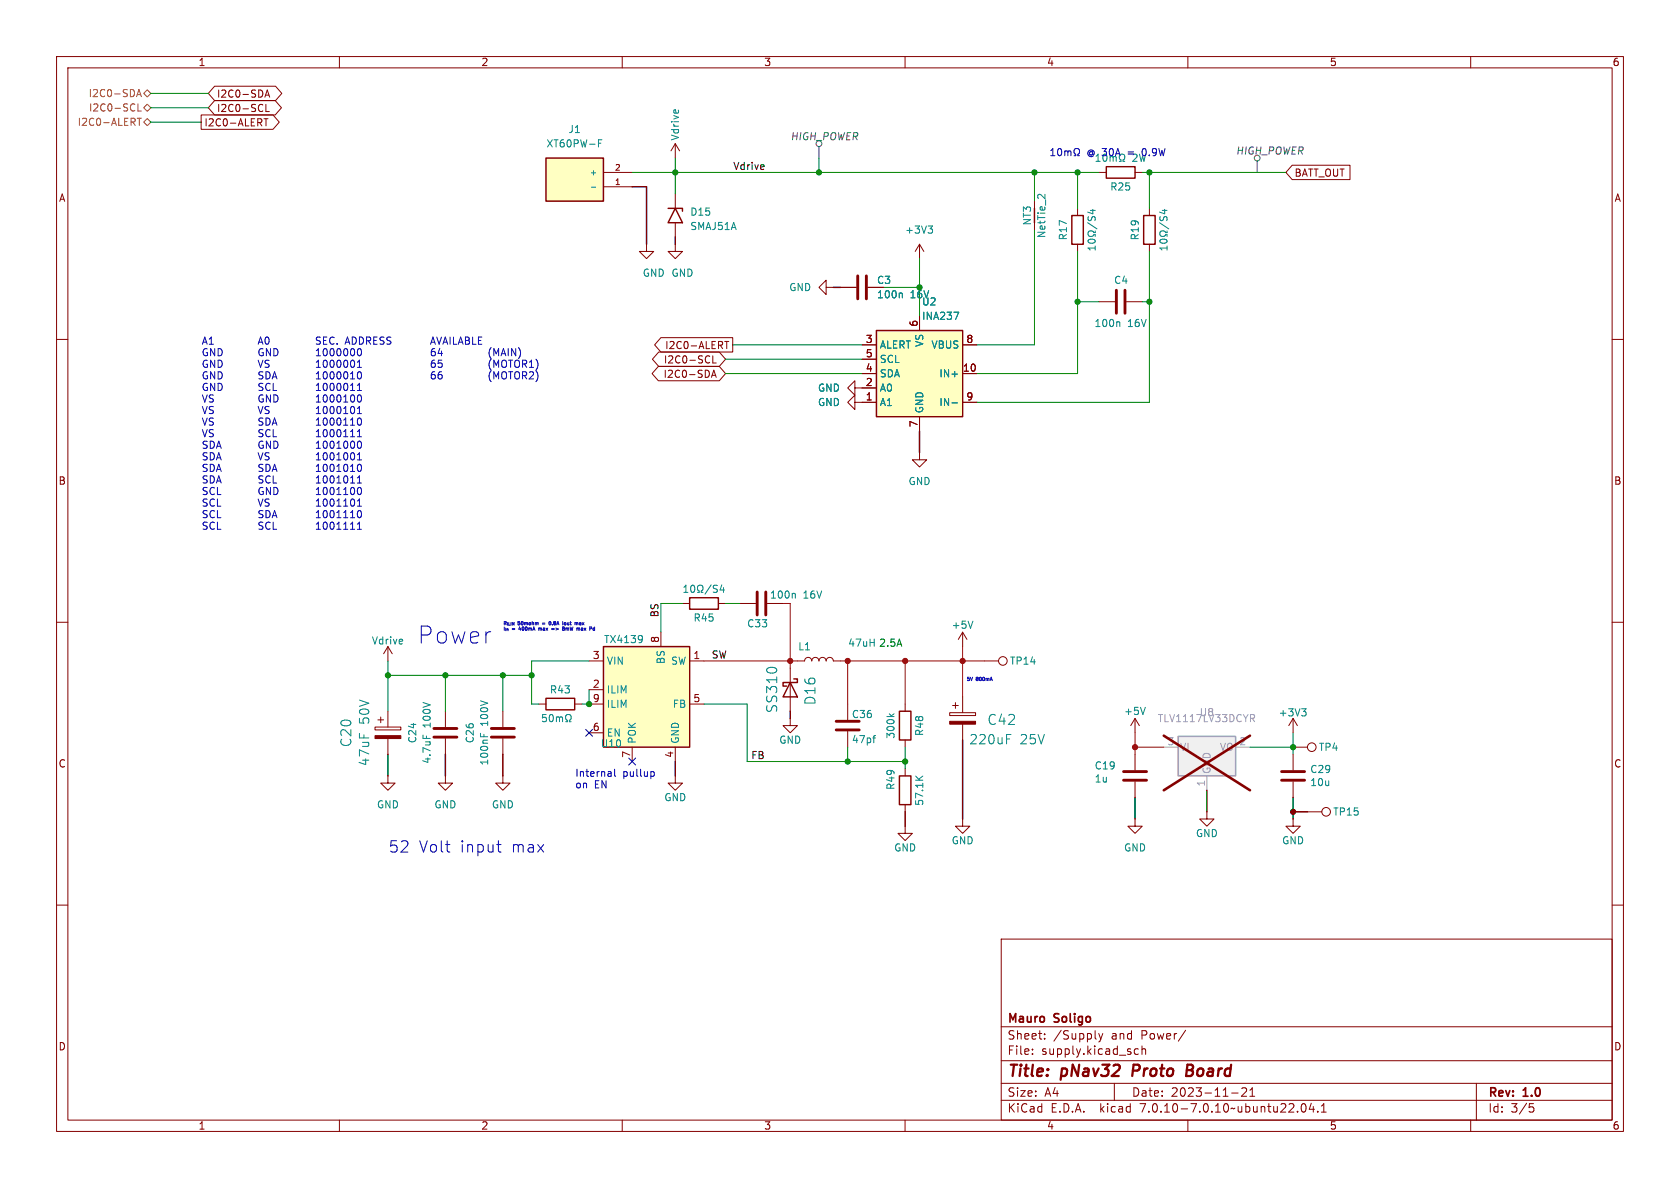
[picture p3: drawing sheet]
<svg xmlns="http://www.w3.org/2000/svg" width="297mm" height="210mm" viewBox="0 0 297 210" stroke-linecap="round" stroke-linejoin="round" font-family="sans-serif">
<g fill="none" stroke="#840000" stroke-width=".18">
<path d="M10 10h277v190h-277zM12 12h273v186h-273zM37.9 15.2h10.8l1.1 1.3-1.1 1.3h-10.8l-1.1-1.3zM37.9 17.8h10.7l1.2 1.3-1.2 1.2h-10.7l-1.1-1.2zM46.8 17.2l.4-1.3 .5 1.3M46.9 16.8h.7M47 18.5v1.2h.6M60 10v2M110 10v2M160 10v2M210 10v2M260 10v2"/>
<path d="M35.6 20.3h12.7l1.1 1.3-1.1 1.3h-12.7zM46.7 21h.7M47 21v1.3M106.7 33h5.1M106.7 30.5h5.1M119.4 25.4v2.5M119.4 34.3v2.5M119.4 39.4v2.5M119.4 25.4l.7 1.3M119.4 25.4l-.8 1.3M182.9 35.6v5M190.5 36.8v1.3"/>
<path d="M194.3 30.5h1.3M200.7 30.5h1.2M203.2 36.8v1.3M228.4 29.2h10.3v2.6h-10.3l-1.1-1.3zM10 60h2M114.3 43.2v1.3h-1.3l1.3 1.2 1.3-1.2h-1.3M116.8 59.7h12.7v2.5h-12.7l-1.1-1.2zM119.4 43.2v1.3h1.2l-1.2 1.2-1.3-1.2h1.3M146 50.8v-1.3l-1.2 1.3 1.2 1.3v-1.3h1.3M148.6 50.8h2.8M153.4 50.8h2.8M162.6 43.2v2.5"/>
<path d="M162.6 55.9v2.5M162.6 43.2l-.8 1.3M162.6 43.2l.7 1.3M190.5 43.2v1.3M194.3 53.3h2.8M199.1 53.3h2.8M203.2 43.2v1.3M285 60h2M116.4 64.8h10.8l1.1 1.2-1.1 1.3h-10.8l-1.1-1.3zM116.5 62.2h10.7l1.1 1.3-1.1 1.3h-10.7l-1.2-1.3zM125.8 66.7l.4-1.3 .4 1.3M125.9 66.3h.6"/>
<path d="M126 62.9v1.3h.6M128.1 60.4h.7M128.5 60.4v1.2M151.1 68.6v-1.3l-1.2 1.3 1.2 1.3v-1.3h3.8M151.1 71.1v-1.2l-1.2 1.2 1.2 1.3v-1.3h3.8M152.4 66h2.5M152.4 61h2.5M152.4 63.5h2.5M162.6 73.7v2.5M170.2 71.1h2.5M170.2 66h2.5M170.2 61h2.5"/>
<path d="M162.6 80v1.3h1.2l-1.2 1.3-1.3-1.3h1.3M10 110h2M68.6 114.3v2.5M68.6 114.3l-.8 1.3M68.6 114.3l.7 1.3M104.1 116.8h2.6M116.8 111.8v2.5M120.6 106.7h1.3M121.9 116.8h2.6M127 106.7h1.3M130.8 106.7h2.8M135.6 106.7h2.8"/>
<path d="M139.7 118.1v7.6M141 116.8h1.2a.64 .64 0 0 1 .7-.6 .64 .64 0 0 1 .6 .6 .64 .64 0 0 1 .6-.6 .64 .64 0 0 1 .7 .6 .64 .64 0 0 1 .6-.6 .64 .64 0 0 1 .6 .6 .64 .64 0 0 1 .7-.6 .64 .64 0 0 1 .6 .6h1.3M170.2 111.8v2.5M170.2 111.8l-.8 1.2M170.2 111.8l.7 1.2M174 116.8h2.5M285 110h2M66.3 128.5h4.6v.5h-4.6zM66.8 127.3h1M67.3 126.7v1.1M68.6 137.2v1.2h1.2l-1.2 1.3-1.3-1.3h1.3M68.6 125.7v2.8"/>
<path d="M68.6 130.6v2.8M78.7 137.2v1.2h1.3l-1.3 1.3-1.2-1.3h1.2M78.7 125.7v2.8M78.7 130.6v2.8M88.9 137.2v1.2h1.3l-1.3 1.3-1.3-1.3h1.3M88.9 125.7v2.8M88.9 130.6v2.8M95.2 124.5h1.3M101.6 124.5h1.3M104.1 124.5h2.6M104.1 121.9h2.6M104.1 129.5h2.6"/>
<path d="M111.8 132.1v2.5M119.4 137.2v1.2h1.2l-1.2 1.3-1.3-1.3h1.3M119.4 132.1v2.5M121.9 124.5h2.6M139.7 127v1.3h1.3l-1.3 1.2-1.3-1.2h1.3M149.9 124.5v2.8M149.9 129.3v2.8M160 124.5v1.2M160 130.8v1.3M160 135.9v1.3M167.9 126h4.6v.5h-4.6zM168.4 124.7h1"/>
<path d="M168.9 124.2v1M170.2 123.2v2.8M170.2 128v2.8M200.7 127v2.5M200.7 133.4v2.7M200.7 138.2v2.8M200.7 127l-.8 1.3M200.7 127l.7 1.3M228.6 127v2.5M228.6 133.4v2.7M228.6 138.2v2.8M228.6 127l-.8 1.3"/>
<path d="M228.6 127l.8 1.3M228.6 132.1h2.5M10 160h2M160 146.1v1.2h1.3l-1.3 1.3-1.3-1.3h1.3M160 142.2v1.3M170.2 144.8v1.3h1.2l-1.2 1.2-1.3-1.2h1.3M200.7 144.8v1.3h1.2l-1.2 1.2-1.3-1.2h1.3M213.4 143.5v1.3h1.2l-1.2 1.3-1.3-1.3h1.3M228.6 144.8v1.3h1.3l-1.3 1.2-1.3-1.2h1.3M231.1 143.5h2.6M285 160h2M177 166h108v32h-108z"/>
<path d="M60 198v2M110 198v2M160 198v2M177 194.5h108M177 191.5h108M177 187.5h108M177 181.5h108M182.5 186.3v.1M182.5 185.5v.1M184.7 183.6v.1M184.7 182.8v.1M194.2 182.7l.4 1"/>
<path d="M194.6 183.7l-.1 .4-.3 .1M195 182.7l-.4 1M197 191.5v3M200.5 186.1l.3 .3 .4-.1M201.2 185.5l-.4-.1-.3 .3M201.9 185.5l.2-.1 .4 .1v.9M201.9 184.9v1.5M209.6 182.1l-1.3 2M210 198v2M217.7 193.2h1.2M219.5 192.4l.6-.1 .2 .1 .1 .3-.9 1.1h.9M221 193.8h.8"/>
<path d="M221 192.7l.4-.4v1.5M229.4 196.5v.1M230.2 195.2l.2-.1a.81 .81 0 0 1 .6 .6 .81 .81 0 0 1-.3 .8l-.2 .1a.81 .81 0 0 1-.3-1.4zM231.8 195l-.3 1.1h.9M232.2 195.6v1M233 196.5v.1M233.6 196.6h.9M233.6 195.5l.4-.4v1.5M260 198v2M261 191.5v6.5M270.4 195.1h.7M270.5 195.7h.4l.3 .3-.2 .5-.5 .1"/>
<circle cx="177.3" cy="116.8" r=".76"/>
<circle cx="231.9" cy="132.1" r=".76"/>
<circle cx="234.4" cy="143.5" r=".76"/>
</g>
<path d="M200.4 188.2l-.2 2M209.8 189.2h.7M210.5 189.2l.3 .1M210.6 188.2h-.7l-.2 2 .9-.1M210.7 189.1l-.2 .1" fill="none" stroke="#840000" stroke-width=".4"/>
<g fill="none" stroke="#840000" stroke-width=".51">
<path d="M151.6 48.8v4M153.2 48.8v4M197.4 51.3v4.1M198.9 51.3v4.1M133.9 104.6v4.1M135.4 104.6v4.1M76.7 130.3h4.1M76.7 128.8h4.1M86.9 130.3h4M86.9 128.8h4M147.8 129h4.1M147.8 127.5h4.1"/>
<path d="M198.6 137.9h4.1M198.6 136.4h4.1M226.6 137.9h4M226.6 136.4h4"/>
</g>
<g fill="none" stroke="#008484" stroke-width=".18">
<path d="M104.5 33.1h.8M105.8 25.3h.4M105.8 24.7h.6M164.1 39.9h.8l-.5 .5M184.7 34.4v.7l-.7-.7h-.3l-.2 .2M192.3 39.4l1.6 1.1M192.4 38.3l-.1 .5 .2 .1h.3l.3-.5 .3-.1 .2 .2v.5M192.8 37.2h.8M193.2 37v.8l-.9-.3M193.8 28.5h.7M194.1 27.2v1.3M195.1 27.4l.2-.2a.68 .68 0 0 1 .4 .7 .68 .68 0 0 1-.4 .6l-.2-.1-.1-.4z"/>
<path d="M196.2 27.7v.8M196.2 27.8l.4-.1 .2 .2M196.8 27.9l.2-.2h.3v.8M196.8 27.9v.6M197.9 28.5h.3v-.2a.54 .54 0 0 1-.3-.8 .54 .54 0 0 1 .8-.2 .58 .58 0 0 1-.2 1v.2h.3M205 39.4l1.6 1.1M205.1 38.3l-.1 .5 .2 .1h.3l.3-.5 .3-.1 .2 .2v.5M205.5 37.2h.8M205.9 37v.8l-.9-.3M159.3 51.8l.2 .2v.6M164.6 40.4l.3 .3v.3l-.3 .2M168.6 55.2h.9l-.6 1.3"/>
<path d="M192.5 42.4a.68 .68 0 0 1 1.1 .3 .72 .72 0 0 1-1.3-.1zM193.6 43.8h-1.3l.4 .4M193.6 40.8v.3h-.2a.54 .54 0 0 0-.8-.2 .54 .54 0 0 0-.2 .7 .58 .58 0 0 0 1-.1h.2v.3M193.6 43.5v.7M197.8 56.9l.2 .2v.6M205.2 42.4a.68 .68 0 0 1 1.1 .3 .72 .72 0 0 1-1.3-.1zM206.3 40.8v.3h-.2a.54 .54 0 0 0-.8-.2 .54 .54 0 0 0-.2 .7 .58 .58 0 0 0 1-.1h.2v.3M206.3 43.5v.7M206.3 43.8h-1.3l.4 .4M168.3 71.2h1M113.3 112.3l.2 .2a1.07 1.07 0 0 1-.1 1M113.6 112.9l-.3 .2"/>
<path d="M120.9 104.7h.7M120.9 103.8l.4-.4v1.3M122.2 103.6l.2-.2a.68 .68 0 0 1 .4 .7 .68 .68 0 0 1-.4 .6l-.2-.1-.1-.4zM123.3 104.7h.3v-.2a.54 .54 0 0 1-.3-.8 .54 .54 0 0 1 .8-.2 .58 .58 0 0 1-.1 1v.2h.3M125.7 103.4l-1.1 1.6M126.8 103.5l-.5-.1-.2 .3 .1 .3 .6 .2v.4l-.2 .1h-.5M127.6 103.4l-.3 .9h.8M127.9 103.9v.8M140.4 104.9l.2 .2v.6M172 109.8l-.4 1.3M74.8 129.9v.6M84.9 129.6v.6"/>
<path d="M85.5 129.8v.4M96.6 126.3h-.7v.6l.2-.1 .4 .1 .1 .1v.5l-.2 .1-.5-.1M97.2 126.4l.2-.1a.68 .68 0 0 1 .4 .6 .68 .68 0 0 1-.4 .7l-.2-.1-.1-.4zM98.4 126.7v.9M98.4 126.9l.3-.2 .2 .2M98.9 126.9l.2-.2 .3 .1 .1 .8M98.9 126.9v.7M100 127.6h.3v-.3a.54 .54 0 0 1-.3-.7 .54 .54 0 0 1 .8-.2 .58 .58 0 0 1-.1 .9v.3h.3M154.3 130.5h.5M154.8 130l-.3 .1M157.2 126.2l.5 .5M158.1 126.2l-.5 .3"/>
<path d="M161.9 137.2l.7 .7M163.1 137.2l-.7 .5M177.9 129.8h.8M202.5 125l-.4 1.3M230.1 125.3h.8l-.4 .5M230.7 125.8l.2 .2v.3l-.2 .3"/>
</g>
<g fill="#840000" stroke="#840000" stroke-width=".18">
<path d="M66.3 130h4.6v.6h-4.6z"/>
<path d="M167.9 127.5h4.6v.5h-4.6z"/>
</g>
<g fill="none" stroke="#840000" stroke-width=".25">
<path d="M96.5 27.9h10.2v7.7h-10.2zM118.1 36.8h2.5v.5M119.4 36.8l1.2 2.6h-2.5zM189.5 38.1h2v5.1h-2zM195.6 29.5h5.1v2h-5.1zM202.2 38.1h2v5.1h-2zM154.9 58.4h15.3v15.3h-15.3zM106.7 114.3h15.2v17.8h-15.2zM121.9 105.7h5.1v2h-5.1zM96.5 123.4h5.1v2.1h-5.1zM139.7 120.7l1.3 2.5h-2.6zM140.3 120h.7v.7h-2.6v.6h.7"/>
<path d="M159 125.7h2v5.1h-2zM159 137.2h2v5h-2z"/>
</g>
<g fill="#ffffc2" stroke="#ffffc2" stroke-width=".18">
<path d="M96.5 27.9h10.2v7.7h-10.2z"/>
<path d="M154.9 58.4h15.3v15.3h-15.3z"/>
<path d="M106.7 114.3h15.2v17.8h-15.2z"/>
</g>
<path d="M208.3 130.2h10.1v7h-10.1z" fill="#f0f0f0" stroke="#f0f0f0" stroke-width=".18"/>
<path d="M208.3 130.2h10.1v7h-10.1z" fill="none" stroke="#a1a1a1" stroke-width=".25"/>
<path d="M205.7 132.1h2.6M213.4 137.2v2.5M218.4 132.1h2.6M221.1 126.3h.5l.2 .3-.1 .3-.6 .1M221.4 127l.4 .6" fill="none" stroke="#a1a1a1" stroke-width=".18"/>
<path d="M205.7 130l15.3 9.7M221 130l-15.3 9.7" fill="none" stroke="#840000" stroke-width=".46"/>
<g fill="none" stroke="#484848" stroke-width=".18">
<path d="M144.8 25.9v2M222.2 28.4v2.1"/>
<circle cx="144.8" cy="25.4" r=".51"/>
<circle cx="222.3" cy="27.9" r=".51"/>
</g>
<path d="M24.1 17.1l.5-1.3 .4 1.3M24.3 16.7h.6M24.4 18.4v1.2h.6M25.4 19.1l.6-.7 .7 .7-.7 .6zM25.4 16.5l.6-.6 .7 .6-.7 .6zM24.3 20.9h.7M24.6 20.9v1.3M25.4 21.6l.6-.6 .7 .6-.7 .6z" fill="none" stroke="#848400" stroke-width=".18"/>
<g fill="none" stroke="#0000c2" stroke-width=".18">
<path d="M185.8 27.5h.7M185.8 26.6l.3-.3v1.2M187.1 26.4l.2-.1a.68 .68 0 0 1 .4 .6 .68 .68 0 0 1-.4 .6l-.2-.1-.1-.4zM188.2 26.7v.8M188.2 26.8l.4-.1 .2 .2M188.8 26.9l.2-.2h.3v.8M188.8 26.9v.6M189.9 27.5h.3v-.2a.54 .54 0 0 1-.3-.8 .54 .54 0 0 1 .8-.2 .58 .58 0 0 1-.2 1v.2h.3M194.8 26.3h.8l-.4 .4 .4 .2v.5l-.2 .1-.6-.1M196.2 26.4l.2-.1a.68 .68 0 0 1 .4 .6 .68 .68 0 0 1-.4 .6l-.2-.1-.1-.4zM197.2 27.5l.4-1.2 .4 1.2M197.3 27.2h.6"/>
<path d="M46.1 59.6l.4 1.3M47 59.6h.2a.68 .68 0 0 1 .4 .6 .68 .68 0 0 1-.4 .7 .84 .84 0 0 1-.2-1.3zM56.6 59.6h-.4l-.3 .2 .1 .3 .6 .3v.3l-.2 .2-.5-.1M57.8 59.6h-.6v1.3h.6M59.1 59.7a.6 .6 0 0 0-.9 .4 .6 .6 0 0 0 .6 .8l.3-.2M80.2 59.6v1.3h.6M82.3 59.6h.4l.3 .2-.3 .4 .3 .1v.3l-.2 .3h-.5zM83.6 59.6v1.3h.6M85.2 59.6h-.6v1.3h.6M55.9 69h.7M55.9 70.2l.4-.4v1.3M55.9 72.2l.4-.4v1.3"/>
<path d="M55.9 74.3l.4-.4v1.3M55.9 76.3l.4-.4v1.3M55.9 78.3l.4-.3v1.3M55.9 71.1h.7M55.9 73.1h.7M55.9 75.2h.7M55.9 77.2h.7M55.9 79.3h.7M56.3 67.8v1.2M57.2 60.2h.4M57.2 68l-.1 .5 .2 .4 .1 .1 .4-.2v-.8M57.3 69.9l.1-.1a.68 .68 0 0 1 .5 .6 .68 .68 0 0 1-.5 .7 .84 .84 0 0 1-.1-1.2z"/>
<path d="M57.3 76l.1-.1a.68 .68 0 0 1 .5 .7 .68 .68 0 0 1-.5 .6 .84 .84 0 0 1-.1-1.2zM57.3 71.9l.1-.1a.68 .68 0 0 1 .5 .7 .68 .68 0 0 1-.5 .6 .84 .84 0 0 1-.1-1.2zM57.3 74l.1-.1a.68 .68 0 0 1 .5 .6 .68 .68 0 0 1-.5 .7 .84 .84 0 0 1-.1-1.2zM57.3 78h.1a.68 .68 0 0 1 .5 .6 .68 .68 0 0 1-.5 .7 .84 .84 0 0 1-.1-1.3zM58.4 68l-.1 .5 .2 .4 .1 .1 .4-.2v-.8M58.5 78.1l.1-.1a.68 .68 0 0 1 .5 .6 .68 .68 0 0 1-.5 .7l-.1-.2-.2-.3zM58.5 69.9l.1-.1a.68 .68 0 0 1 .5 .6 .68 .68 0 0 1-.5 .7l-.1-.1-.2-.4zM58.5 72l.1-.2a.68 .68 0 0 1 .5 .7 .68 .68 0 0 1-.5 .6l-.1-.1-.2-.4zM58.5 74l.1-.1a.68 .68 0 0 1 .5 .6 .68 .68 0 0 1-.5 .7l-.1-.2-.2-.3zM58.5 76.1l.1-.2a.68 .68 0 0 1 .5 .7 .68 .68 0 0 1-.5 .6l-.1-.1-.2-.4zM59.5 79.3h.8M59.5 78.3l.4-.3v1.3"/>
<path d="M59.6 60.7v.2M59.6 68l-.1 .5 .2 .4 .2 .1 .3-.2v-.8M59.7 76l.2-.1a.68 .68 0 0 1 .4 .7 .68 .68 0 0 1-.4 .6 .84 .84 0 0 1-.2-1.2zM59.7 69.9l.2-.1a.68 .68 0 0 1 .4 .6 .68 .68 0 0 1-.4 .7 .84 .84 0 0 1-.2-1.2zM59.7 71.9l.2-.1a.68 .68 0 0 1 .4 .7 .68 .68 0 0 1-.4 .6 .84 .84 0 0 1-.2-1.2zM59.7 74l.2-.1a.68 .68 0 0 1 .4 .6 .68 .68 0 0 1-.4 .7 .84 .84 0 0 1-.2-1.2zM60.8 71.1h.7M60.8 70.2l.3-.4v1.3M60.8 72.2l.3-.4v1.3M60.8 74.3l.3-.4v1.3M60.8 76.3l.3-.4v1.3M60.8 73.1h.7"/>
<path d="M60.8 75.2h.7M60.8 77.2h.7M60.8 68v.5l.1 .4 .2 .1 .3-.2v-.8M60.9 78h.2a.68 .68 0 0 1 .4 .6 .68 .68 0 0 1-.4 .7 .84 .84 0 0 1-.2-1.3zM62 69h.7M62 74.3l.3-.4v1.3M62 76.3l.3-.4v1.3M62 75.2h.7M62 77.2h.7M62.1 69.9l.2-.1a.68 .68 0 0 1 .4 .6 .68 .68 0 0 1-.4 .7l-.2-.1-.1-.4zM62.1 78.1l.2-.1a.68 .68 0 0 1 .4 .6 .68 .68 0 0 1-.4 .7l-.2-.2-.1-.3zM62.1 72l.2-.2a.68 .68 0 0 1 .4 .7 .68 .68 0 0 1-.4 .6l-.2-.1-.1-.4z"/>
<path d="M62.3 67.8v1.2M63.2 69h.7M63.2 72.2l.3-.4v1.3M63.2 76.3l.3-.4v1.3M63.2 73.1h.7M63.2 77.2h.7M63.4 69.9l.1-.1a.68 .68 0 0 1 .4 .6 .68 .68 0 0 1-.4 .7 .84 .84 0 0 1-.1-1.2zM63.4 74l.1-.1a.68 .68 0 0 1 .4 .6 .68 .68 0 0 1-.4 .7 .84 .84 0 0 1-.1-1.2zM63.4 78h.1a.68 .68 0 0 1 .4 .6 .68 .68 0 0 1-.4 .7 .84 .84 0 0 1-.1-1.3zM63.5 61.6a.72 .72 0 0 0 .1 1.3 .79 .79 0 0 0 0-1.3M63.5 67.8v1.2M76.6 61.6l-.1 .1a.85 .85 0 0 0 0 1.2l.4-.1 .1-.4-.3-.3-.3 .1-.2 .2"/>
<path d="M76.8 63.7h-.3a.85 .85 0 0 0 0 1.2l.4-.1 .1-.4-.3-.2h-.3l-.2 .2M76.8 65.7l-.3 .1a.85 .85 0 0 0 0 1.2l.4-.1 .1-.5-.3-.2-.3 .1-.2 .1M77.8 61.6l-.4 .9h.8M78.1 62v.9M78.1 65.7l-.4 .1a.86 .86 0 0 0 0 1.2l.4-.1 .1-.5-.3-.2h-.2l-.3 .2M78.1 63.7h-.6l-.1 .6 .2-.1h.5l.1 .2-.1 .4-.2 .1-.5-.1M81 60.9l.4-1.3 .5 1.3M81.1 60.5h.6M82.3 60.2h.4M84.6 60.2h.4M86.8 61.4a1.46 1.46 0 0 0 0 2M86.8 63.5a1.46 1.46 0 0 0 0 1.9"/>
<path d="M86.8 65.5a1.46 1.46 0 0 0 0 2M87.3 62.9v-1.3l.4 .9 .5-.9v1.3M87.3 64.9v-1.2l.4 .9 .5-.9v1.2M87.3 67v-1.3l.4 .9 .5-.9v1.3M88.6 62.9l.4-1.3 .4 1.3M88.7 62.5h.6M88.9 63.7h.1a.43 .43 0 0 1 .5 .4v.4a.42 .42 0 0 1-.4 .5 .42 .42 0 0 1-.4-.5v-.4zM88.9 65.8l.1-.1a.43 .43 0 0 1 .5 .4v.5a.42 .42 0 0 1-.4 .4 .42 .42 0 0 1-.4-.4v-.5zM89.8 61.6v1.3M89.9 63.7h.7M89.9 65.7h.7M90.3 63.7v1.2"/>
<path d="M90.3 65.7v1.3M91.1 63.9l.2-.2a.43 .43 0 0 1 .5 .4v.4a.42 .42 0 0 1-.4 .5 .42 .42 0 0 1-.4-.5zM91.1 65.9l.2-.2a.43 .43 0 0 1 .5 .4v.5a.42 .42 0 0 1-.4 .4 .42 .42 0 0 1-.4-.4zM91.2 61.6v1.3l-.7-1.3v1.3M91.7 61.4a1.46 1.46 0 0 1 0 2M92.4 64.3h.6l.1-.2v-.3l-.7-.1v1.2M92.4 66.4l.6-.1 .1-.2v-.3l-.7-.1v1.3M92.7 64.3l.4 .6M92.7 66.4l.4 .6M93.6 64.9h.7M93.6 64l.4-.3v1.2M93.6 65.8l.5-.1 .2 .4-.8 .9h.8"/>
<path d="M94.7 63.5a1.46 1.46 0 0 1 0 1.9M94.7 65.5a1.46 1.46 0 0 1 0 2M55.9 80.4l.4-.4v1.3M55.9 82.4l.4-.3v1.2M55.9 84.5l.4-.4v1.3M55.9 86.5l.4-.3v1.2M55.9 88.6l.4-.4v1.3M55.9 90.6l.4-.3v1.2M55.9 92.7l.4-.4v1.3M55.9 81.3h.7M55.9 83.3h.7M55.9 85.4h.7"/>
<path d="M55.9 87.4h.7M55.9 89.5h.7M55.9 91.5h.7M55.9 93.6h.7M57.3 86.2h.1a.68 .68 0 0 1 .5 .6 .68 .68 0 0 1-.5 .6 .84 .84 0 0 1-.1-1.2zM57.3 88.3l.1-.1a.68 .68 0 0 1 .5 .6 .68 .68 0 0 1-.5 .7 .84 .84 0 0 1-.1-1.2zM57.3 82.1h.1a.68 .68 0 0 1 .5 .6 .68 .68 0 0 1-.5 .6 .84 .84 0 0 1-.1-1.2zM57.3 84.2l.1-.1a.68 .68 0 0 1 .5 .7 .68 .68 0 0 1-.5 .6 .84 .84 0 0 1-.1-1.2zM57.3 80.1l.1-.1a.68 .68 0 0 1 .5 .7 .68 .68 0 0 1-.5 .6 .84 .84 0 0 1-.1-1.2zM57.3 90.3h.1a.68 .68 0 0 1 .5 .6 .68 .68 0 0 1-.5 .6 .84 .84 0 0 1-.1-1.2zM57.3 92.4l.1-.1a.68 .68 0 0 1 .5 .6 .68 .68 0 0 1-.5 .7 .84 .84 0 0 1-.1-1.2zM58.5 80.1l.1-.1a.68 .68 0 0 1 .5 .7 .68 .68 0 0 1-.5 .6l-.1-.1-.2-.4z"/>
<path d="M58.5 82.2l.1-.1a.68 .68 0 0 1 .5 .6 .68 .68 0 0 1-.5 .6l-.1-.1-.2-.3zM58.5 86.3l.1-.1a.68 .68 0 0 1 .5 .6 .68 .68 0 0 1-.5 .6l-.1-.1-.2-.4zM58.5 88.3l.1-.1a.68 .68 0 0 1 .5 .6 .68 .68 0 0 1-.5 .7l-.1-.1-.2-.4zM58.5 90.4l.1-.1a.68 .68 0 0 1 .5 .6 .68 .68 0 0 1-.5 .6l-.1-.1-.2-.4zM58.5 84.2l.1-.1a.68 .68 0 0 1 .5 .7 .68 .68 0 0 1-.5 .6 .84 .84 0 0 1-.1-1.2zM58.5 92.4l.1-.1a.68 .68 0 0 1 .5 .6 .68 .68 0 0 1-.5 .7 .84 .84 0 0 1-.1-1.2zM59.5 80.4l.4-.4v1.3M59.5 82.4l.4-.3v1.2M59.5 84.5l.4-.4v1.3M59.5 86.5l.4-.3v1.2M59.5 88.6l.4-.4v1.3M59.5 90.6l.4-.3v1.2"/>
<path d="M59.5 92.7l.4-.4v1.3M59.5 81.3h.8M59.5 83.3h.8M59.5 85.4h.8M59.5 87.4h.8M59.5 89.5h.8M59.5 91.5h.8M59.5 93.6h.8M60.8 86.5l.3-.3v1.2M60.8 88.6l.3-.4v1.3M60.8 90.6l.3-.3v1.2M60.8 92.7l.3-.4v1.3"/>
<path d="M60.8 87.4h.7M60.8 89.5h.7M60.8 91.5h.7M60.8 93.6h.7M60.9 80.1l.2-.1a.68 .68 0 0 1 .4 .7 .68 .68 0 0 1-.4 .6l-.2-.1-.1-.4zM60.9 82.2l.2-.1a.68 .68 0 0 1 .4 .6 .68 .68 0 0 1-.4 .6l-.2-.1-.1-.3zM60.9 84.2l.2-.1a.68 .68 0 0 1 .4 .7 .68 .68 0 0 1-.4 .6l-.2-.1-.1-.4zM62 90.6l.3-.3v1.2M62 82.4l.3-.3v1.2M62 84.5l.3-.4v1.3M62 92.7l.3-.4v1.3M62 83.3h.7"/>
<path d="M62 85.4h.7M62 91.5h.7M62 93.6h.7M62.1 80.1l.2-.1a.68 .68 0 0 1 .4 .7 .68 .68 0 0 1-.4 .6l-.2-.1-.1-.4zM62.1 86.3l.2-.1a.68 .68 0 0 1 .4 .6 .68 .68 0 0 1-.4 .6l-.2-.1-.1-.4zM62.1 88.3l.2-.1a.68 .68 0 0 1 .4 .6 .68 .68 0 0 1-.4 .7l-.2-.1-.1-.4zM63.2 80.4l.3-.4v1.3M63.2 84.5l.3-.4v1.3M63.2 88.6l.3-.4v1.3M63.2 92.7l.3-.4v1.3M63.2 81.3h.7M63.2 85.4h.7"/>
<path d="M63.2 89.5h.7M63.2 93.6h.7M63.4 90.3h.1a.68 .68 0 0 1 .4 .6 .68 .68 0 0 1-.4 .6 .84 .84 0 0 1-.1-1.2zM63.4 82.1h.1a.68 .68 0 0 1 .4 .6 .68 .68 0 0 1-.4 .6 .84 .84 0 0 1-.1-1.2zM63.4 86.2h.1a.68 .68 0 0 1 .4 .6 .68 .68 0 0 1-.4 .6 .84 .84 0 0 1-.1-1.2zM91.9 110.8l-.2 .4h.4M95.2 111v.4M95.3 111.1h-.1M95.3 111.1h.2M95.5 111.1h.2v.3M95.5 111.1v.3M95.9 110.1h.4"/>
<path d="M95.9 110.3h.4M97.1 110.1l.1-.2a.28 .28 0 0 1 .2 .3 .28 .28 0 0 1-.3 .2v-.2M97.5 111.1h.5M97.5 111.3h.5M98.3 111l.4 .2-.4 .2M99.8 110.1l.3 .1-.1 .2h-.2M100 111.1h.3M100 111v.4M100.3 111.1h.2v.3M100.3 111.1v.3M100.3 110.1l.1 .4M102.5 110.1h.2v.3l-.2 .1v-.2l.2-.1"/>
<path d="M103.3 111l.3 .4M103.6 111l-.3 .4M108 136.5l.1 .7M108.1 137.2h-.2M108.1 136.7l-.2 .1M108.7 136v1.1l.1 .1M115.2 136.4h.2l.3 .2-.1 .5-.4 .1M87.8 149.3h.8M88.2 150.5l.4 .1"/>
</g>
<g fill="none" stroke="#008400" stroke-width=".18">
<path d="M26.7 19.1h10.1M26.7 16.5h10.1M26.7 21.6h8.9M111.8 30.5h82.5M119.4 27.9v6.4M144.8 27.9v2.6M182.9 30.5v5.1M190.5 30.5v6.3M201.9 30.5h25.4M203.2 30.5v6.3M156.2 50.8h6.4M162.6 45.7v10.2"/>
<path d="M182.9 40.6v20.4h-10.2M190.5 44.5v21.5h-17.8M190.5 53.3h3.8M201.9 53.3h1.3M203.2 44.5v26.6h-30.5M128.3 66h24.1M128.3 63.5h24.1M129.5 61h22.9M68.6 119.4h25.4M68.6 116.8v8.9M78.7 119.4v6.3M88.9 119.4v6.3"/>
<path d="M104.1 116.8h-10.1v7.7h1.2M120.6 106.7h-3.8v5.1M128.3 106.7h2.5M104.1 121.9v2.6h-1.2M124.5 124.5h7.6v10.1h27.9M149.9 132.1v2.5M160 132.1v3.8M221 132.1h7.6M228.6 129.5v3.9"/>
</g>
<path d="M124.5 116.8h16.5M138.4 106.7h1.3v11.4M148.6 116.8h25.4M149.9 116.8v7.7M160 116.8v7.7M170.2 114.3v8.9M200.7 132.1h5M200.7 129.5v3.9" fill="none" stroke="#c20000" stroke-width=".18"/>
<g fill="none" stroke="#000" stroke-width=".25">
<path d="M111.8 33h2.5v10.2M119.4 41.9v1.3M147.3 50.8h1.3M162.6 76.2v3.8M68.6 133.4v3.8M78.7 133.4v3.8M88.9 133.4v3.8M119.4 134.6v2.6M139.7 125.7v1.3M170.2 130.8v14M213.4 139.7v3.8M160 143.5v2.6"/>
<path d="M200.7 141v3.8M228.6 141v3.8M228.6 143.5h2.5"/>
</g>
<path d="M103.5 128.9l1.2 1.2M104.7 128.9l-1.2 1.2M111.2 134l1.2 1.2M112.4 134l-1.2 1.2" fill="none" stroke="#000084" stroke-width=".18"/>
<g fill="#008400" stroke="#008400" stroke-width=".18">
<circle cx="149.9" cy="134.6" r=".46"/>
<circle cx="160" cy="134.6" r=".46"/>
<circle cx="190.5" cy="30.5" r=".46"/>
<circle cx="228.6" cy="132.1" r=".46"/>
<circle cx="203.2" cy="30.5" r=".46"/>
<circle cx="119.4" cy="30.5" r=".46"/>
<circle cx="144.8" cy="30.5" r=".46"/>
<circle cx="104.1" cy="124.5" r=".46"/>
<circle cx="94" cy="119.4" r=".46"/>
<circle cx="78.7" cy="119.4" r=".46"/>
<circle cx="68.6" cy="119.4" r=".46"/>
<circle cx="88.9" cy="119.4" r=".46"/>
<circle cx="162.6" cy="50.8" r=".46"/>
<circle cx="182.9" cy="30.5" r=".46"/>
<circle cx="203.2" cy="53.3" r=".46"/>
<circle cx="190.5" cy="53.3" r=".46"/>
</g>
<g fill="#c20000" stroke="#c20000" stroke-width=".18">
<circle cx="149.9" cy="116.8" r=".46"/>
<circle cx="160" cy="116.8" r=".46"/>
<circle cx="139.7" cy="116.8" r=".46"/>
<circle cx="170.2" cy="116.8" r=".46"/>
<circle cx="200.7" cy="132.1" r=".46"/>
</g>
<circle cx="228.6" cy="143.5" r=".46" fill="#000" stroke="#000" stroke-width=".18"/>
<text font-size="4.2" fill="#0000c2" x="73.7" y="114.1">Power</text>
<g font-size="2.8" fill="#0000c2">
<text x="68.6" y="150.9">52</text>
<text x="74" y="150.9">Volt</text>
<text x="81.3" y="150.9">input</text>
<text x="90.4" y="150.9">max</text>
</g>
<g font-size="2.8" fill="#840000">
<text x="178" y="190.9">Title:</text>
<text x="187.7" y="190.9">pNav32</text>
<text x="201" y="190.9">Proto</text>
<text x="211.4" y="190.9">Board</text>
</g>
<g font-size="2.5" fill="#008484">
<text x="144.4" y="124.8" transform="rotate(-90 144.4 124.8)">D16</text>
<text x="137.6" y="126.1" transform="rotate(-90 137.6 126.1)">SS310</text>
<text x="174.5" y="128.4">C42</text>
<text x="62.3" y="132.2" transform="rotate(-90 62.3 132.2)">C20</text>
</g>
<g font-size="2.3" fill="#008484">
<text x="65.5" y="128.1" transform="rotate(-90 65.5 128.1)">50V</text>
<text x="171.3" y="131.8">220uF</text>
<text x="180.3" y="131.8">25V</text>
<text x="65.5" y="135.5" transform="rotate(-90 65.5 135.5)">47uF</text>
</g>
<g font-size="2.1" fill="#840000">
<text x="178" y="184">Sheet:</text>
<text x="178" y="181.2">Mauro</text>
<text x="186.2" y="184">/Supply</text>
<text x="186.5" y="181.2">Soligo</text>
<text x="196.5" y="184">and</text>
<text x="201.9" y="184">Power/</text>
<text x="178" y="186.7">File:</text>
<text x="184.1" y="186.7">supply.kicad_sch</text>
<text x="178" y="196.9">KiCad</text>
<text x="178" y="194.1">Size:</text>
<text x="184.7" y="194.1">A4</text>
<text x="185.7" y="196.9">E.D.A.</text>
<text x="194.6" y="196.9">kicad</text>
<text x="200" y="194.1">Date:</text>
<text x="201.8" y="196.9">7.0.10-7.0.10~ubuntu22.04.1</text>
<text x="207" y="194.1">2023-11-21</text>
<text x="263" y="194.3">Rev:</text>
<text x="263" y="196.9">Id:</text>
<text x="267.1" y="196.9">3/5</text>
<text x="269.4" y="194.3">1.0</text>
</g>
<g font-size="1.8" fill="#840000">
<text x="35" y="11.9">1</text>
<text x="85" y="11.9">2</text>
<text x="135" y="11.9">3</text>
<text x="185" y="11.9">4</text>
<text x="235" y="11.9">5</text>
<text x="285" y="11.9">6</text>
<text x="38.3" y="17.5">I2C0-SDA</text>
<text x="36" y="22.5">I2C0-ALERT</text>
<text x="38.3" y="20">I2C0-SCL</text>
<text x="10.3" y="35.9">A</text>
<text x="228.8" y="31.4">BATT_OUT</text>
<text x="285.3" y="35.9">A</text>
<text x="162.3" y="57.9" transform="rotate(-90 162.3 57.9)">6</text>
<text x="117.3" y="64.5">I2C0-SCL</text>
<text x="117.5" y="61.9">I2C0-ALERT</text>
<text x="153" y="60.7">3</text>
<text x="153" y="65.8">4</text>
<text x="153" y="63.2">5</text>
<text x="170.1" y="65.8">10</text>
<text x="170.7" y="60.7">8</text>
<text x="117.2" y="67">I2C0-SDA</text>
<text x="153" y="70.9">1</text>
<text x="153" y="68.3">2</text>
<text x="170.7" y="70.9">9</text>
<text x="162.3" y="75.6" transform="rotate(-90 162.3 75.6)">7</text>
<text x="10.3" y="85.9">B</text>
<text x="285.3" y="85.9">B</text>
<text x="116.6" y="113.7" transform="rotate(-90 116.6 113.7)">8</text>
<text x="104.7" y="116.6">3</text>
<text x="122.5" y="116.6">1</text>
<text x="104.7" y="121.7">2</text>
<text x="104.7" y="124.2">9</text>
<text x="122.5" y="124.2">5</text>
<text x="104.7" y="129.3">6</text>
<text x="10.3" y="135.9">C</text>
<text x="111.5" y="134.1" transform="rotate(-90 111.5 134.1)">7</text>
<text x="119.1" y="134.1" transform="rotate(-90 119.1 134.1)">4</text>
<text x="285.3" y="135.9">C</text>
<text x="10.3" y="185.9">D</text>
<text x="285.3" y="185.9">D</text>
<text x="35" y="199.9">1</text>
<text x="85" y="199.9">2</text>
<text x="135" y="199.9">3</text>
<text x="185" y="199.9">4</text>
<text x="235" y="199.9">5</text>
<text x="285" y="199.9">6</text>
</g>
<g font-size="1.8" fill="#848400">
<text x="15.6" y="17.4">I2C0-SDA</text>
<text x="13.6" y="22.5">I2C0-ALERT</text>
<text x="15.6" y="19.9">I2C0-SCL</text>
</g>
<g font-size="1.8" fill="#008484">
<text x="100.4" y="23.7">J1</text>
<text x="96.5" y="26.3">XT60PW-F</text>
<text x="120.2" y="24.9" transform="rotate(-90 120.2 24.9)">Vdrive</text>
<text x="196.2" y="33.9">R25</text>
<text x="121.9" y="40.9">SMAJ51A</text>
<text x="121.9" y="38.3">D15</text>
<text x="159.9" y="41.5">+3V3</text>
<text x="182.5" y="40" transform="rotate(-90 182.5 40)">NT3</text>
<text x="185" y="42.2" transform="rotate(-90 185 42.2)">NetTie_2</text>
<text x="188.8" y="42.6" transform="rotate(-90 188.8 42.6)">R17</text>
<text x="201.5" y="42.6" transform="rotate(-90 201.5 42.6)">R19</text>
<text x="113.5" y="49.1">GND GND</text>
<text x="139.4" y="51.7">GND</text>
<text x="154.9" y="50.4">C3</text>
<text x="154.9" y="52.9">100n</text>
<text x="160.9" y="52.9">16V</text>
<text x="196.9" y="50.4">C4</text>
<text x="162.9" y="54.2">U2</text>
<text x="162.9" y="56.7">INA237</text>
<text x="193.4" y="58">100n</text>
<text x="199.3" y="58">16V</text>
<text x="155.4" y="61.8">ALERT</text>
<text x="155.4" y="64.4">SCL</text>
<text x="163.4" y="61.4" transform="rotate(-90 163.4 61.4)">VS</text>
<text x="164.6" y="61.8">VBUS</text>
<text x="144.5" y="69.4">GND</text>
<text x="144.5" y="72">GND</text>
<text x="155.4" y="72">A1</text>
<text x="155.4" y="69.4">A0</text>
<text x="155.4" y="66.9">SDA</text>
<text x="166" y="66.9">IN+</text>
<text x="166" y="72">IN-</text>
<text x="163.4" y="73.2" transform="rotate(-90 163.4 73.2)">GND</text>
<text x="160.5" y="86">GND</text>
<text x="136" y="106">100n</text>
<text x="142" y="106">16V</text>
<text x="106.7" y="113.9">TX4139</text>
<text x="122.5" y="110.1">R45</text>
<text x="132" y="111.1">C33</text>
<text x="168.1" y="111.4">+5V</text>
<text x="65.6" y="114.1">Vdrive</text>
<text x="107.2" y="117.7">VIN</text>
<text x="117.7" y="117.5" transform="rotate(-90 117.7 117.5)">BS</text>
<text x="118.5" y="117.7">SW</text>
<text x="141" y="115.2">L1</text>
<text x="149.8" y="114.5">47uH</text>
<text x="178.4" y="117.7">TP14</text>
<text x="97.1" y="122.8">R43</text>
<text x="107.2" y="122.8">ILIM</text>
<text x="107.2" y="125.3">ILIM</text>
<text x="118.9" y="125.3">FB</text>
<text x="73.8" y="131.5" transform="rotate(-90 73.8 131.5)">C24</text>
<text x="76.3" y="128.7" transform="rotate(-90 76.3 128.7)">100V</text>
<text x="84" y="131.5" transform="rotate(-90 84 131.5)">C26</text>
<text x="86.5" y="128.4" transform="rotate(-90 86.5 128.4)">100V</text>
<text x="107.2" y="130.4">EN</text>
<text x="112.6" y="131.6" transform="rotate(-90 112.6 131.6)">POK</text>
<text x="120.2" y="131.6" transform="rotate(-90 120.2 131.6)">GND</text>
<text x="137.7" y="131.7">GND</text>
<text x="150.5" y="131.6">47pf</text>
<text x="150.5" y="127.1">C36</text>
<text x="158.3" y="130.7" transform="rotate(-90 158.3 130.7)">300k</text>
<text x="163.4" y="130.2" transform="rotate(-90 163.4 130.2)">R48</text>
<text x="198.6" y="126.6">+5V</text>
<text x="226" y="126.8">+3V3</text>
<text x="76.3" y="135.1" transform="rotate(-90 76.3 135.1)">4.7uF</text>
<text x="86.5" y="135.4" transform="rotate(-90 86.5 135.4)">100nF</text>
<text x="106.1" y="132.3">U10</text>
<text x="193.4" y="136.2">C19</text>
<text x="231.5" y="136.9">C29</text>
<text x="233.1" y="132.9">TP4</text>
<text x="66.5" y="143.1">GND</text>
<text x="76.7" y="143.1">GND</text>
<text x="86.9" y="143.1">GND</text>
<text x="117.3" y="141.8">GND</text>
<text x="158.3" y="139.7" transform="rotate(-90 158.3 139.7)">R49</text>
<text x="163.4" y="142.6" transform="rotate(-90 163.4 142.6)">57.1K</text>
<text x="193.4" y="138.5">1u</text>
<text x="231.5" y="139.2">10u</text>
<text x="168.1" y="149.5">GND</text>
<text x="211.3" y="148.2">GND</text>
<text x="226.6" y="149.5">GND</text>
<text x="235.6" y="144.4">TP15</text>
<text x="158" y="150.7">GND</text>
<text x="198.6" y="150.7">GND</text>
</g>
<g font-size="1.8" fill="#484848">
<text x="139.7" y="25">HIGH_POWER</text>
<text x="218.4" y="27.5">HIGH_POWER</text>
</g>
<g font-size="1.8" fill="#0000c2">
<text x="192.2" y="27.7">@</text>
<text x="199.6" y="27.7">=</text>
<text x="200.2" y="28.8">2W</text>
<text x="202.4" y="27.7">0.9W</text>
<text x="35.6" y="61">A1 A0 SEC.</text>
<text x="35.6" y="63.1">GND GND 1000000</text>
<text x="35.6" y="65.1">GND VS 1000001</text>
<text x="52.2" y="65.1">65 (MOTOR1)</text>
<text x="53.7" y="63.1">64 (MAIN)</text>
<text x="61" y="61">ADDRESS AVAILABLE</text>
<text x="35.6" y="67.1">GND SDA 1000010</text>
<text x="35.6" y="69.2">GND SCL 1000011</text>
<text x="35.6" y="71.2">VS GND 1000100</text>
<text x="53.5" y="67.1">66 (MOTOR2)</text>
<text x="35.6" y="73.3">VS VS 1000101</text>
<text x="35.6" y="75.3">VS SDA 1000110</text>
<text x="35.6" y="77.4">VS SCL 1000111</text>
<text x="35.6" y="79.4">SDA GND 1001000</text>
<text x="35.6" y="81.5">SDA VS 1001001</text>
<text x="35.6" y="83.5">SDA SDA 1001010</text>
<text x="35.6" y="85.6">SDA SCL 1001011</text>
<text x="35.6" y="87.6">SCL GND 1001100</text>
<text x="35.6" y="89.6">SCL VS 1001101</text>
<text x="35.6" y="91.7">SCL SDA 1001110</text>
<text x="35.6" y="93.7">SCL SCL 1001111</text>
<text x="101.6" y="137.4">Internal</text>
<text x="110.1" y="137.4">pullup</text>
<text x="101.6" y="139.5">on</text>
<text x="105.1" y="139.5">EN</text>
</g>
<g font-size="1.8">
<text x="129.5" y="30.1">Vdrive</text>
<text x="116.5" y="109.2" transform="rotate(-90 116.5 109.2)">BS</text>
<text x="125.7" y="116.5">SW</text>
<text x="132.7" y="134.3">FB</text>
</g>
<text font-size="1.8" fill="#004800" x="155.3" y="114.5">2.5A</text>
<g font-size="1.8" fill="#a1a1a1">
<text x="204.6" y="127.9">TLV1117LV33DCYR</text>
<text x="206.3" y="131.8">3</text>
<text x="212" y="126.8">U8</text>
<text x="219" y="131.8">2</text>
<text x="208.5" y="132.9">VI</text>
<text x="214.2" y="136.9" transform="rotate(-90 214.2 136.9)">GND</text>
<text x="215.6" y="132.9">VO</text>
<text x="213.1" y="139.1" transform="rotate(-90 213.1 139.1)">1</text>
</g>
<text font-size="1.4" fill="#008484" x="104.2" y="31.2">+</text>
<g font-size="1.4" fill="#840000">
<text x="108.6" y="32.8">1</text>
<text x="108.6" y="30.2">2</text>
</g>
<g font-size=".8" fill="#0000c2">
<text x="88.9" y="110.5">R_{ILIM}</text>
<text x="88.9" y="111.5">I_{In}=</text>
<text x="91.7" y="110.5">50mohm</text>
<text x="92.2" y="111.5">400mA</text>
<text x="96" y="111.5">max</text>
<text x="96.3" y="110.5">=</text>
<text x="97.8" y="110.5">0.8A</text>
<text x="98.6" y="111.5">=&gt;</text>
<text x="100.6" y="110.5">Iout</text>
<text x="100.9" y="111.5">8mW</text>
<text x="103.1" y="110.5">max</text>
<text x="103.8" y="111.5">max</text>
<text x="170.8" y="120.4">5V</text>
<text x="172.7" y="120.4">800mA</text>
</g>
</svg>
